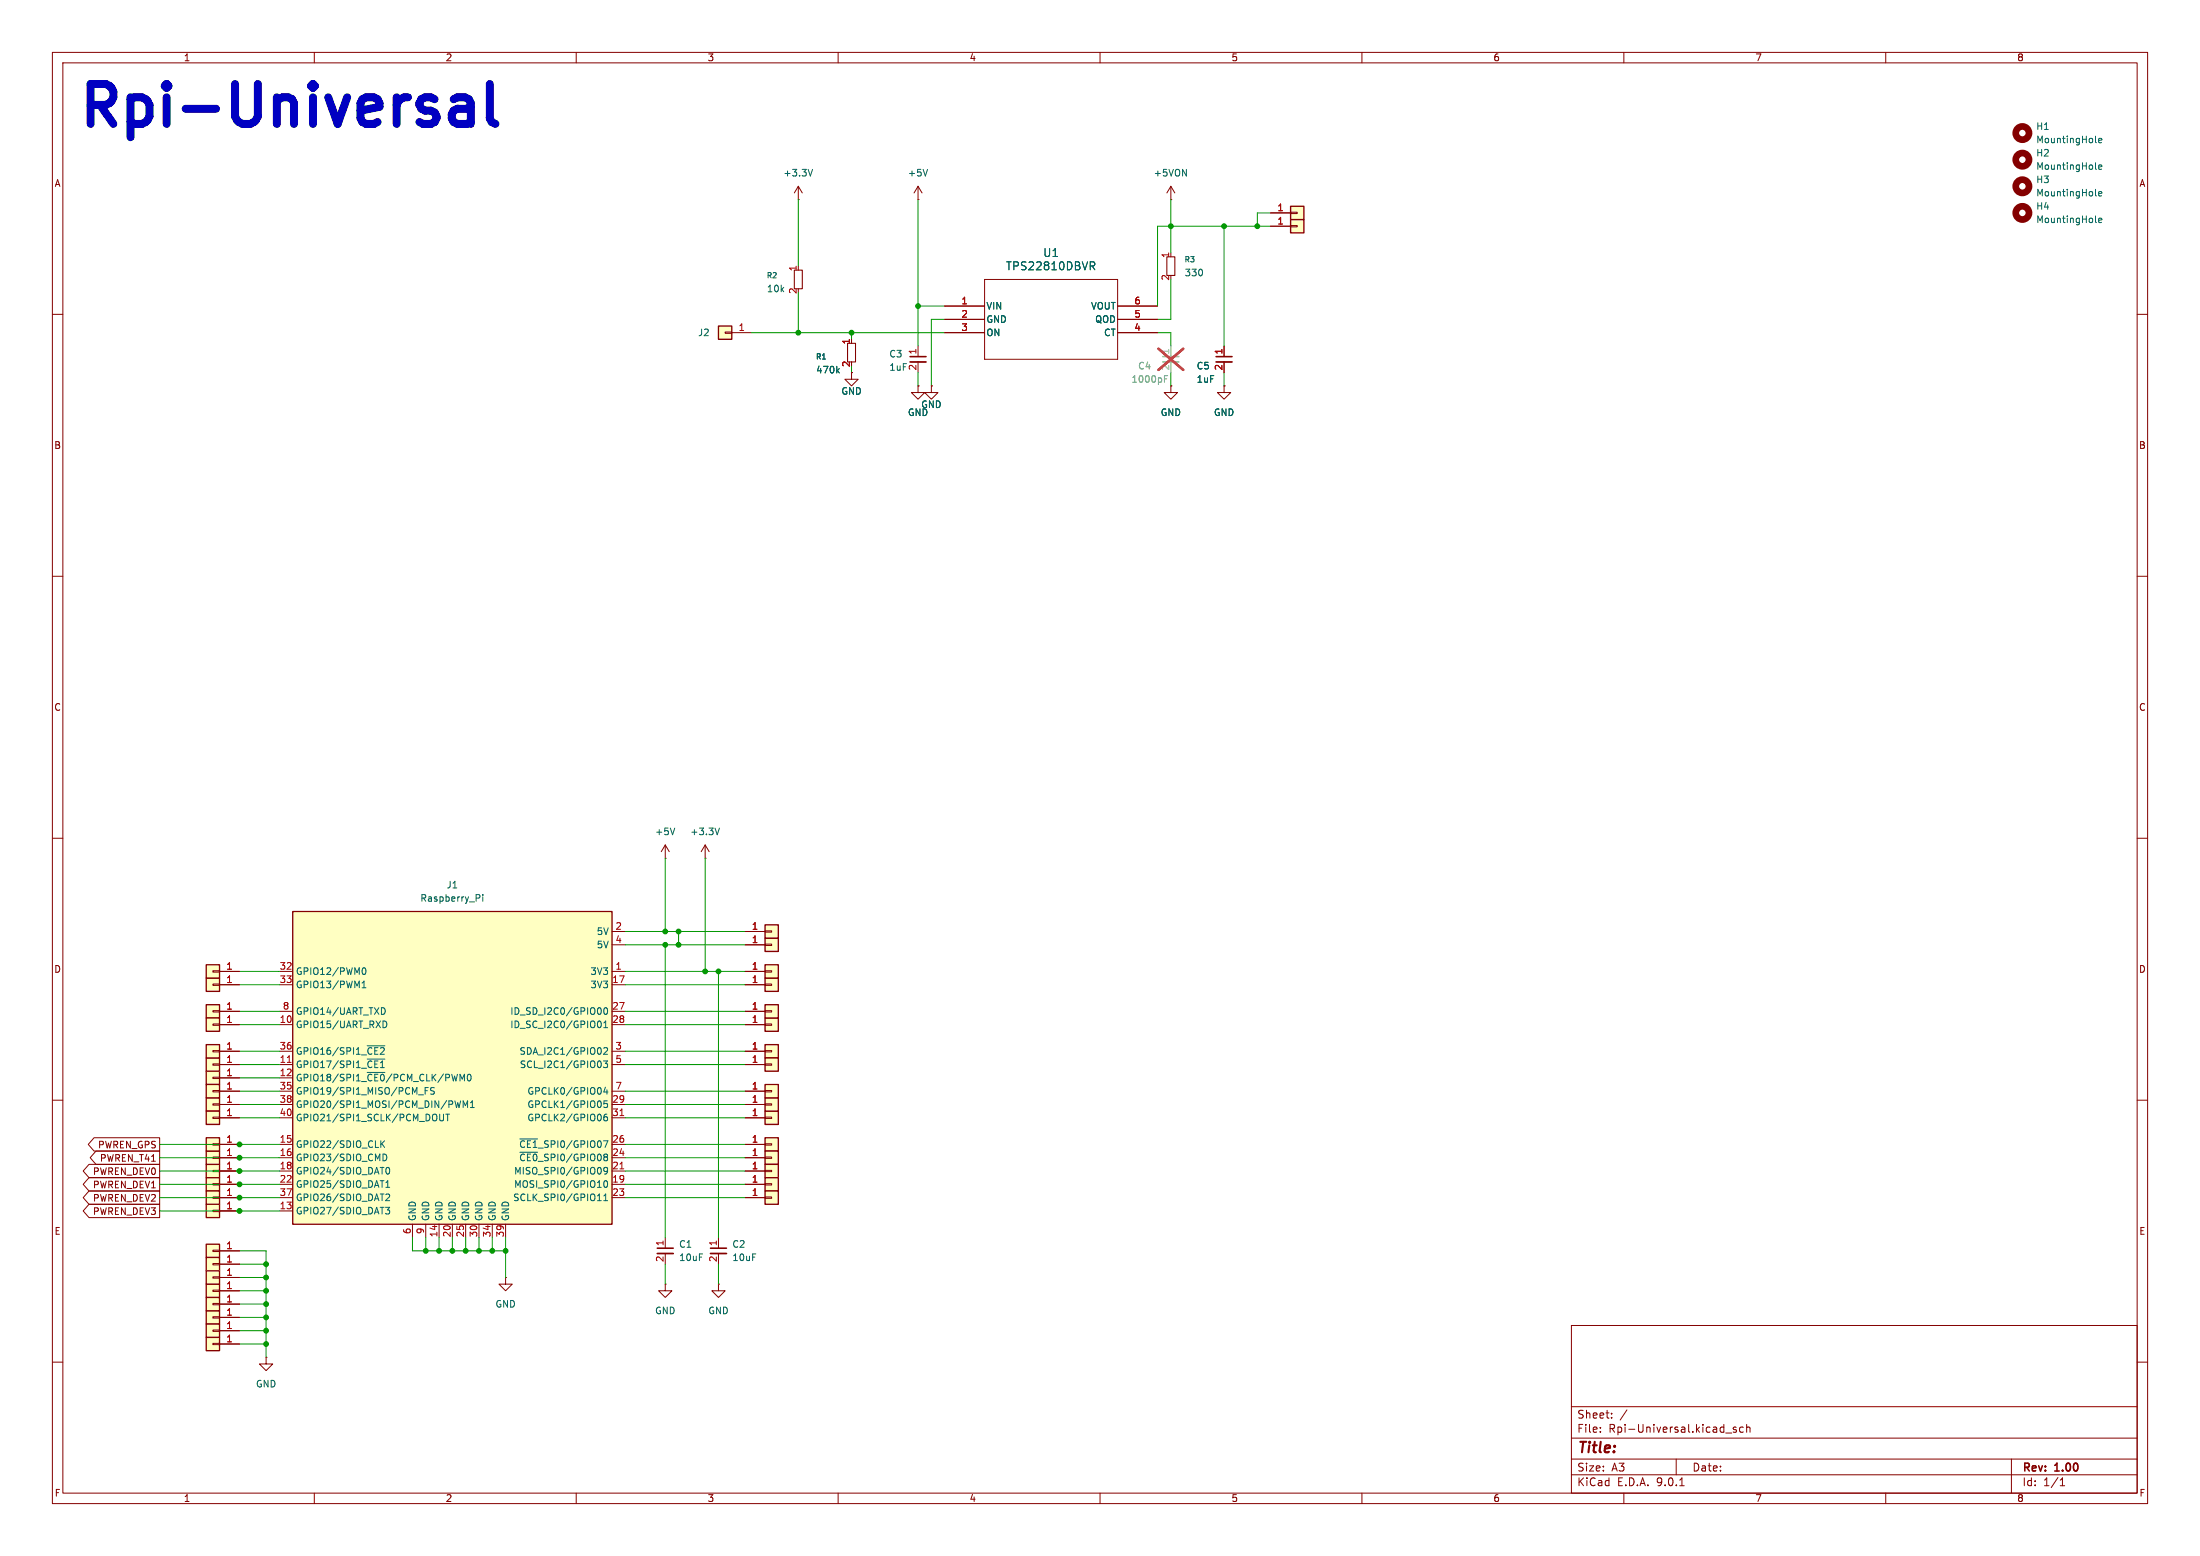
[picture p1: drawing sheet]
<svg xmlns="http://www.w3.org/2000/svg" width="420mm" height="297mm" viewBox="0 0 420 297" stroke-linecap="round" stroke-linejoin="round" font-family="sans-serif">
<g fill="none" stroke="#840000" stroke-width=".19">
<path d="M10 10h400v277h-400zM12 12h396v273h-396zM60 10v2M110 10v2M160 10v2M210 10v2M260 10v2M310 10v2M360 10v2M10 60h2M408 60h2M10 110h2"/>
<path d="M408 110h2M10 160h2M408 160h2M10 210h2M408 210h2M137.2 236.2v2.1M137.2 239.3v2M300 253h108v32h-108zM10 260h2M300 278.5h108M300 274.5h108M300 268.5h108"/>
<path d="M305.5 273.2v.2M305.5 272.5v.1M307.7 270.5v.2M307.7 269.8v.1M310.6 269.1l-1.3 1.9M320 278.5v3M329.4 273.5h1.2M331.4 272.5l-.3-.1-.2 .2v.2l.5 .2v.3h-.5M332.8 272.5l-.4-.1-.3 .3 .1 .6h.6M333.4 272.5l.3-.1 .3 .1 .1 .9M333.4 271.9v1.5M384 278.5v6.5"/>
<path d="M408 260h2M60 285v2M110 285v2M160 285v2M210 285v2M260 285v2M300 281.5h108M310 285v2M320.7 283.6h.8M360 285v2M393.3 283.6h.9M393.3 282.5l.4-.4v1.5"/>
</g>
<path d="M135.6 238.3h3.1" fill="none" stroke="#840000" stroke-width=".3"/>
<path d="M135.6 239.3h3.1" fill="none" stroke="#840000" stroke-width=".33"/>
<path d="M146 186.7h2.6v2.5h-2.6z" fill="#ffffc2"/>
<path d="M146 186.7h2.6v2.5h-2.6z" fill="none" stroke="#840000" stroke-width=".25"/>
<path d="M142.2 188h3.8M146 187.8h1.3v.3h-1.3z" fill="none" stroke="#840000" stroke-width=".19"/>
<path d="M146 199.4h2.6v2.5h-2.6z" fill="#ffffc2"/>
<path d="M146 199.4h2.6v2.5h-2.6z" fill="none" stroke="#840000" stroke-width=".25"/>
<path d="M142.2 200.7h3.8M146 200.5h1.3v.3h-1.3z" fill="none" stroke="#840000" stroke-width=".19"/>
<path d="M146 194.3h2.6v2.6h-2.6z" fill="#ffffc2"/>
<path d="M146 194.3h2.6v2.6h-2.6z" fill="none" stroke="#840000" stroke-width=".25"/>
<path d="M142.2 195.6h3.8M146 195.5h1.3v.2h-1.3z" fill="none" stroke="#840000" stroke-width=".19"/>
<path d="M146 191.8h2.6v2.5h-2.6z" fill="#ffffc2"/>
<path d="M146 191.8h2.6v2.5h-2.6z" fill="none" stroke="#840000" stroke-width=".25"/>
<path d="M142.2 193h3.8M146 192.9h1.3v.3h-1.3z" fill="none" stroke="#840000" stroke-width=".19"/>
<path d="M146 217.2h2.6v2.5h-2.6z" fill="#ffffc2"/>
<path d="M146 217.2h2.6v2.5h-2.6z" fill="none" stroke="#840000" stroke-width=".25"/>
<path d="M142.2 218.4h3.8M146 218.3h1.3v.3h-1.3z" fill="none" stroke="#840000" stroke-width=".19"/>
<path d="M146 219.7h2.6v2.5h-2.6z" fill="#ffffc2"/>
<path d="M146 219.7h2.6v2.5h-2.6z" fill="none" stroke="#840000" stroke-width=".25"/>
<path d="M142.2 221h3.8M146 220.9h1.3v.2h-1.3z" fill="none" stroke="#840000" stroke-width=".19"/>
<path d="M146 212.1h2.6v2.5h-2.6z" fill="#ffffc2"/>
<path d="M146 212.1h2.6v2.5h-2.6z" fill="none" stroke="#840000" stroke-width=".25"/>
<path d="M142.2 213.4h3.8M146 213.2h1.3v.3h-1.3z" fill="none" stroke="#840000" stroke-width=".19"/>
<path d="M146 222.2h2.6v2.6h-2.6z" fill="#ffffc2"/>
<path d="M146 222.2h2.6v2.6h-2.6z" fill="none" stroke="#840000" stroke-width=".25"/>
<path d="M142.2 223.5h3.8M146 223.4h1.3v.2h-1.3z" fill="none" stroke="#840000" stroke-width=".19"/>
<path d="M146 224.8h2.6v2.5h-2.6z" fill="#ffffc2"/>
<path d="M146 224.8h2.6v2.5h-2.6z" fill="none" stroke="#840000" stroke-width=".25"/>
<path d="M142.2 226.1h3.8M146 225.9h1.3v.3h-1.3z" fill="none" stroke="#840000" stroke-width=".19"/>
<path d="M146 227.3h2.6v2.6h-2.6z" fill="#ffffc2"/>
<path d="M146 227.3h2.6v2.6h-2.6z" fill="none" stroke="#840000" stroke-width=".25"/>
<path d="M142.2 228.6h3.8M146 228.5h1.3v.2h-1.3z" fill="none" stroke="#840000" stroke-width=".19"/>
<path d="M146 184.2h2.6v2.5h-2.6z" fill="#ffffc2"/>
<path d="M146 184.2h2.6v2.5h-2.6z" fill="none" stroke="#840000" stroke-width=".25"/>
<path d="M142.2 185.4h3.8M146 185.3h1.3v.2h-1.3z" fill="none" stroke="#840000" stroke-width=".19"/>
<path d="M146 201.9h2.6v2.6h-2.6z" fill="#ffffc2"/>
<path d="M146 201.9h2.6v2.6h-2.6z" fill="none" stroke="#840000" stroke-width=".25"/>
<path d="M142.2 203.2h3.8M146 203.1h1.3v.2h-1.3z" fill="none" stroke="#840000" stroke-width=".19"/>
<path d="M146 209.6h2.6v2.5h-2.6z" fill="#ffffc2"/>
<path d="M146 209.6h2.6v2.5h-2.6z" fill="none" stroke="#840000" stroke-width=".25"/>
<path d="M142.2 210.8h3.8M146 210.7h1.3v.2h-1.3z" fill="none" stroke="#840000" stroke-width=".19"/>
<path d="M146 207h2.6v2.6h-2.6z" fill="#ffffc2"/>
<path d="M146 207h2.6v2.6h-2.6z" fill="none" stroke="#840000" stroke-width=".25"/>
<path d="M142.2 208.3h3.8M146 208.2h1.3v.2h-1.3z" fill="none" stroke="#840000" stroke-width=".19"/>
<path d="M146 179.1h2.6v2.5h-2.6z" fill="#ffffc2"/>
<path d="M146 179.1h2.6v2.5h-2.6z" fill="none" stroke="#840000" stroke-width=".25"/>
<g fill="none" stroke="#840000" stroke-width=".19">
<path d="M152.4 38.1h.1M152.4 35.6l-.8 1.2M152.4 35.6l.8 1.2M152.4 35.6v2.5M175.3 38.1h.1M175.3 35.6v2.5M175.3 35.6l-.8 1.2M175.3 35.6l.7 1.2M223.5 38.1h.1M223.5 35.6l-.7 1.2M223.5 35.6l.8 1.2M223.5 35.6v2.5"/>
<path d="M180.3 58.4h7.7M188 53.3h25.4v15.3h-25.4zM213.4 58.4h7.6M162.6 71.1v1.3h1.2l-1.2 1.3-1.3-1.3h1.3M162.6 71.1h.1M175.3 73.7v1.2h1.2l-1.2 1.3-1.3-1.3h1.3M175.3 73.7h.1M175.3 66v2.1M175.3 69.1v2M177.8 73.7v1.2h1.3l-1.3 1.3-1.3-1.3h1.3M177.8 73.7h.1M180.3 61h7.7"/>
<path d="M180.3 63.5h7.7M213.4 61h7.6M213.4 63.5h7.6M142.2 180.3h3.8M146 180.2h1.3v.3h-1.3zM96.5 243.8v1.3h1.3l-1.3 1.3-1.3-1.3h1.3M96.5 243.8h.1M127 245.1v1.3h1.3l-1.3 1.2-1.3-1.2h1.3M127 245.1h.1M137.2 245.1v1.3h1.2l-1.2 1.2-1.3-1.2h1.3M137.2 245.1h.1"/>
</g>
<path d="M222.8 49h1.5v3.6h-1.5zM161.8 65.5h1.5v3.6h-1.5z" fill="none" stroke="#840000" stroke-width=".2"/>
<path d="M222 68.1h3" fill="none" stroke="#a1a1a1" stroke-width=".3"/>
<path d="M222 69.1h3" fill="none" stroke="#a1a1a1" stroke-width=".33"/>
<path d="M223.5 66v2.1M223.5 69.1v2" fill="none" stroke="#a1a1a1" stroke-width=".19"/>
<path d="M222.3 72.3h.4M222.3 71.7h.6" fill="none" stroke="#989898" stroke-width=".19"/>
<path d="M221.2 66.6l4.7 4M225.9 66.6l-4.7 4" fill="none" stroke="#e12e31" stroke-width=".46"/>
<path d="M173.7 68.1h3.1" fill="none" stroke="#840000" stroke-width=".3"/>
<path d="M173.7 69.1h3.1" fill="none" stroke="#840000" stroke-width=".33"/>
<path d="M155.1 32.3l-.4 1.3M177.1 32.3l-.4 1.3M208.1 50h.6l.3 .3-.1 .4-.8 .1M208.5 50.8l.5 .7M159.9 70.7l.3 .5M160.2 70.3l-.5 .5" fill="none" stroke="#006464" stroke-width=".19"/>
<path d="M39.4 229.9h2.5v2.5h-2.5z" fill="#ffffc2"/>
<path d="M39.4 229.9h2.5v2.5h-2.5z" fill="none" stroke="#840000" stroke-width=".25"/>
<path d="M40.6 231h1.3v.3h-1.3zM41.9 231.1h3.8" fill="none" stroke="#840000" stroke-width=".19"/>
<g fill="none" stroke="#840000" stroke-width="1.3">
<circle cx="386.1" cy="35.6" r="1.27"/>
<circle cx="386.1" cy="25.4" r="1.27"/>
<circle cx="386.1" cy="30.5" r="1.27"/>
<circle cx="386.1" cy="40.6" r="1.27"/>
</g>
<path d="M400 32.1l.2 .2M400 27.1l.2 .1M400 37.2l.2 .2M400.6 31.9l.6-.1v-.3h-.4l-.2 .2 .1 .6h.5M400.6 26.8l.6-.1v-.2l-.4-.1-.2 .2 .1 .6h.5M400.6 37l.6-.1v-.3h-.4l-.2 .1 .1 .6h.5M400 42.3l.2 .2M400.6 42.1l.6-.2v-.2l-.4-.1-.2 .2 .1 .6h.5" fill="none" stroke="#006464" stroke-width=".19"/>
<path d="M246.4 39.4h2.5v2.5h-2.5z" fill="#ffffc2"/>
<path d="M246.4 39.4h2.5v2.5h-2.5z" fill="none" stroke="#840000" stroke-width=".25"/>
<path d="M242.6 40.6h3.8M246.4 40.5h1.2v.3h-1.2z" fill="none" stroke="#840000" stroke-width=".19"/>
<path d="M246.4 41.9h2.5v2.6h-2.5z" fill="#ffffc2"/>
<path d="M246.4 41.9h2.5v2.6h-2.5z" fill="none" stroke="#840000" stroke-width=".25"/>
<path d="M242.6 43.2h3.8M246.4 43.1h1.2v.2h-1.2zM223.5 73.7v1.2h1.3l-1.3 1.3-1.3-1.3h1.3M223.5 73.7h.1M233.7 73.7v1.2h1.2l-1.2 1.3-1.3-1.3h1.3M233.7 73.7h.1M233.7 66v2.1M233.7 69.1v2" fill="none" stroke="#840000" stroke-width=".19"/>
<path d="M232.2 68.1h3" fill="none" stroke="#840000" stroke-width=".3"/>
<path d="M232.2 69.1h3" fill="none" stroke="#840000" stroke-width=".33"/>
<path d="M39.4 222.2h2.5v2.6h-2.5z" fill="#ffffc2"/>
<path d="M39.4 222.2h2.5v2.6h-2.5z" fill="none" stroke="#840000" stroke-width=".25"/>
<path d="M40.6 223.4h1.3v.2h-1.3zM41.9 223.5h3.8" fill="none" stroke="#840000" stroke-width=".19"/>
<path d="M39.4 219.7h2.5v2.5h-2.5z" fill="#ffffc2"/>
<path d="M39.4 219.7h2.5v2.5h-2.5z" fill="none" stroke="#840000" stroke-width=".25"/>
<path d="M40.6 220.9h1.3v.2h-1.3zM41.9 221h3.8" fill="none" stroke="#840000" stroke-width=".19"/>
<path d="M39.4 217.2h2.5v2.5h-2.5z" fill="#ffffc2"/>
<path d="M39.4 217.2h2.5v2.5h-2.5z" fill="none" stroke="#840000" stroke-width=".25"/>
<path d="M40.6 218.3h1.3v.3h-1.3zM41.9 218.4h3.8" fill="none" stroke="#840000" stroke-width=".19"/>
<path d="M39.4 224.8h2.5v2.5h-2.5z" fill="#ffffc2"/>
<path d="M39.4 224.8h2.5v2.5h-2.5z" fill="none" stroke="#840000" stroke-width=".25"/>
<path d="M40.6 225.9h1.3v.3h-1.3zM41.9 226.1h3.8" fill="none" stroke="#840000" stroke-width=".19"/>
<path d="M39.4 227.3h2.5v2.6h-2.5z" fill="#ffffc2"/>
<path d="M39.4 227.3h2.5v2.6h-2.5z" fill="none" stroke="#840000" stroke-width=".25"/>
<path d="M40.6 228.5h1.3v.2h-1.3zM41.9 228.6h3.8M127 236.2v2.1M127 239.3v2" fill="none" stroke="#840000" stroke-width=".19"/>
<path d="M125.5 238.3h3" fill="none" stroke="#840000" stroke-width=".3"/>
<path d="M125.5 239.3h3" fill="none" stroke="#840000" stroke-width=".33"/>
<path d="M39.4 237.5h2.5v2.5h-2.5z" fill="#ffffc2"/>
<path d="M39.4 237.5h2.5v2.5h-2.5z" fill="none" stroke="#840000" stroke-width=".25"/>
<path d="M40.6 238.6h1.3v.3h-1.3zM41.9 238.8h3.8" fill="none" stroke="#840000" stroke-width=".19"/>
<path d="M39.4 204.5h2.5v2.5h-2.5z" fill="#ffffc2"/>
<path d="M39.4 204.5h2.5v2.5h-2.5z" fill="none" stroke="#840000" stroke-width=".25"/>
<path d="M40.6 205.6h1.3v.3h-1.3zM41.9 205.7h3.8" fill="none" stroke="#840000" stroke-width=".19"/>
<path d="M39.4 209.6h2.5v2.5h-2.5z" fill="#ffffc2"/>
<path d="M39.4 209.6h2.5v2.5h-2.5z" fill="none" stroke="#840000" stroke-width=".25"/>
<path d="M40.6 210.7h1.3v.2h-1.3zM41.9 210.8h3.8" fill="none" stroke="#840000" stroke-width=".19"/>
<path d="M39.4 207h2.5v2.6h-2.5z" fill="#ffffc2"/>
<path d="M39.4 207h2.5v2.6h-2.5z" fill="none" stroke="#840000" stroke-width=".25"/>
<path d="M40.6 208.2h1.3v.2h-1.3zM41.9 208.3h3.8" fill="none" stroke="#840000" stroke-width=".19"/>
<path d="M39.4 212.1h2.5v2.5h-2.5z" fill="#ffffc2"/>
<path d="M39.4 212.1h2.5v2.5h-2.5z" fill="none" stroke="#840000" stroke-width=".25"/>
<path d="M40.6 213.2h1.3v.3h-1.3zM41.9 213.4h3.8" fill="none" stroke="#840000" stroke-width=".19"/>
<path d="M39.4 201.9h2.5v2.6h-2.5z" fill="#ffffc2"/>
<path d="M39.4 201.9h2.5v2.6h-2.5z" fill="none" stroke="#840000" stroke-width=".25"/>
<path d="M40.6 203.1h1.3v.2h-1.3zM41.9 203.2h3.8" fill="none" stroke="#840000" stroke-width=".19"/>
<path d="M39.4 199.4h2.5v2.5h-2.5z" fill="#ffffc2"/>
<path d="M39.4 199.4h2.5v2.5h-2.5z" fill="none" stroke="#840000" stroke-width=".25"/>
<path d="M40.6 200.5h1.3v.3h-1.3zM41.9 200.7h3.8" fill="none" stroke="#840000" stroke-width=".19"/>
<path d="M39.4 191.8h2.5v2.5h-2.5z" fill="#ffffc2"/>
<path d="M39.4 191.8h2.5v2.5h-2.5z" fill="none" stroke="#840000" stroke-width=".25"/>
<path d="M40.6 192.9h1.3v.3h-1.3zM41.9 193h3.8" fill="none" stroke="#840000" stroke-width=".19"/>
<path d="M39.4 194.3h2.5v2.6h-2.5z" fill="#ffffc2"/>
<path d="M39.4 194.3h2.5v2.6h-2.5z" fill="none" stroke="#840000" stroke-width=".25"/>
<path d="M40.6 195.5h1.3v.2h-1.3zM41.9 195.6h3.8" fill="none" stroke="#840000" stroke-width=".19"/>
<path d="M39.4 186.7h2.5v2.5h-2.5z" fill="#ffffc2"/>
<path d="M39.4 186.7h2.5v2.5h-2.5z" fill="none" stroke="#840000" stroke-width=".25"/>
<path d="M40.6 187.8h1.3v.3h-1.3zM41.9 188h3.8" fill="none" stroke="#840000" stroke-width=".19"/>
<path d="M55.9 174h60.9v59.7h-60.9z" fill="#ffffc2"/>
<path d="M55.9 174h60.9v59.7h-60.9z" fill="none" stroke="#840000" stroke-width=".25"/>
<g fill="none" stroke="#840000" stroke-width=".19">
<path d="M116.8 177.8h2.6M53.3 185.4h2.6M53.3 188h2.6M53.3 193h2.6M53.3 195.6h2.6M116.8 185.4h2.6M116.8 188h2.6M116.8 193h2.6M116.8 195.6h2.6M116.8 180.3h2.6M53.3 200.7h2.6M53.3 203.2h2.6"/>
<path d="M53.3 205.7h2.6M53.3 208.3h2.6M53.3 210.8h2.6M53.3 213.4h2.6M53.3 218.4h2.6M116.8 200.7h2.6M116.8 203.2h2.6M116.8 208.3h2.6M116.8 210.8h2.6M116.8 213.4h2.6M116.8 218.4h2.6M53.3 221h2.6"/>
<path d="M53.3 223.5h2.6M53.3 226.1h2.6M53.3 228.6h2.6M53.3 231.1h2.6M78.7 233.7v2.5M81.3 233.7v2.5M83.8 233.7v2.5M86.4 233.7v2.5M88.9 233.7v2.5M91.4 233.7v2.5M94 233.7v2.5M96.5 233.7v2.5"/>
<path d="M116.8 221h2.6M116.8 223.5h2.6M116.8 226.1h2.6M116.8 228.6h2.6"/>
</g>
<g fill="none" stroke="#006464" stroke-width=".19">
<path d="M90.9 170.8h.5l.2 .2-.1 .4h-.6M92.2 170.8v.1M92.2 171.2v.8M69.1 185.2l.3-.5a.68 .68 0 0 1 .5 .7 .68 .68 0 0 1-.5 .6l-.3-.5M69.1 188.5h.8M69.1 187.6l.4-.3v1.2M70.1 199.6h3.4M73.1 192.3a.68 .68 0 0 1 .4 .7 .68 .68 0 0 1-.4 .6M73.1 194.9a.64 .64 0 0 1 .8 .6 .64 .64 0 0 1-.8 .7M114.4 194.9a.68 .68 0 0 1 .4 .6 .68 .68 0 0 1-.4 .7M114.7 192.5l.1 .3-.1 .7M115.3 196.2h.7"/>
<path d="M115.3 195.3l.3-.4v1.3M115.4 192.5l.2-.2a.68 .68 0 0 1 .4 .7 .68 .68 0 0 1-.4 .6l-.3-.5zM70.1 202.2h3.4M70.1 204.7h3.4M72.7 217.7v1.3M72.9 218.3l.5 .7M73.4 217.7l-.7 .8M79.9 209h1M81.2 208.2h.4M81.8 207.6h-.6v1.3M82.9 207.7l-.5-.1-.1 .1v.4l.5 .2 .1 .3-.2 .3-.5-.1M83.9 212.7v1l.3 .2h.3l.2-.2v-1"/>
<path d="M85.1 212.7h.7M85.5 212.7v1.2M86.8 210.1l.3 1.3 .3-.9 .2 .9 .3-1.3M88.4 211.4v-1.3l.4 .9 .5-.9v1.3M89.3 205.2l.2-.2a.68 .68 0 0 1 .4 .7 .68 .68 0 0 1-.4 .6l-.3-.5zM89.8 211.4h.7M89.8 210.5l.4-.4v1.3M99.2 217.4h3.4M99.2 219.9h3.4M114.7 202.8v.7M115.2 202.5h.8l-.4 .5 .3 .1v.6l-.2 .1-.5-.1M115.3 200.1l.4-.1 .3 .3-.8 .9h.8"/>
<path d="M115.6 207.5l-.3 .9h.8M115.9 212.7h-.4a.86 .86 0 0 0 0 1.2l.4-.1 .1-.4-.3-.2h-.3l-.1 .2M115.9 208v.9M115.9 210.1h-.6v.6l.1-.1 .5 .1 .1 .2-.1 .4-.2 .1-.4-.1M73.1 220.3a.64 .64 0 0 1 .8 .6 .64 .64 0 0 1-.8 .7M73.6 230.4h.8l-.4 .5 .3 .2v.5l-.2 .1-.5-.1M73.7 228l.4-.1 .3 .4-.8 .9h.8M73.7 226.6h.7M73.7 225.7l.3-.3v1.2M73.8 223l.2-.2a.68 .68 0 0 1 .4 .7 .68 .68 0 0 1-.4 .6l-.3-.5zM114.1 229.2h.7M115.3 229.2h.7"/>
<path d="M115.3 228.3l.3-.4v1.3M115.4 225.5l.2-.1a.68 .68 0 0 1 .4 .6 .68 .68 0 0 1-.4 .6l-.3-.4zM116 223.4l-.3 .2h-.3l-.1-.2v-.3l.2-.3h.2l.3 .3a.84 .84 0 0 1-.4 1h-.2"/>
</g>
<path d="M54.9 202.8h.7M118.4 212.9h.7M118.4 223.1h.7" fill="none" stroke="#a90000" stroke-width=".19"/>
<path d="M39.4 184.2h2.5v2.5h-2.5z" fill="#ffffc2"/>
<path d="M39.4 184.2h2.5v2.5h-2.5z" fill="none" stroke="#840000" stroke-width=".25"/>
<path d="M40.6 185.3h1.3v.2h-1.3zM41.9 185.4h3.8" fill="none" stroke="#840000" stroke-width=".19"/>
<path d="M146 176.5h2.6v2.6h-2.6z" fill="#ffffc2"/>
<path d="M146 176.5h2.6v2.6h-2.6z" fill="none" stroke="#840000" stroke-width=".25"/>
<path d="M142.2 177.8h3.8M146 177.7h1.3v.2h-1.3z" fill="none" stroke="#840000" stroke-width=".19"/>
<path d="M39.4 250.2h2.5v2.5h-2.5z" fill="#ffffc2"/>
<path d="M39.4 250.2h2.5v2.5h-2.5z" fill="none" stroke="#840000" stroke-width=".25"/>
<path d="M40.6 251.3h1.3v.3h-1.3zM41.9 251.5h3.8" fill="none" stroke="#840000" stroke-width=".19"/>
<path d="M39.4 255.3h2.5v2.5h-2.5z" fill="#ffffc2"/>
<path d="M39.4 255.3h2.5v2.5h-2.5z" fill="none" stroke="#840000" stroke-width=".25"/>
<path d="M40.6 256.4h1.3v.3h-1.3zM41.9 256.5h3.8" fill="none" stroke="#840000" stroke-width=".19"/>
<path d="M39.4 252.7h2.5v2.6h-2.5z" fill="#ffffc2"/>
<path d="M39.4 252.7h2.5v2.6h-2.5z" fill="none" stroke="#840000" stroke-width=".25"/>
<path d="M40.6 253.9h1.3v.2h-1.3zM41.9 254h3.8" fill="none" stroke="#840000" stroke-width=".19"/>
<path d="M39.4 247.6h2.5v2.6h-2.5z" fill="#ffffc2"/>
<path d="M39.4 247.6h2.5v2.6h-2.5z" fill="none" stroke="#840000" stroke-width=".25"/>
<path d="M40.6 248.8h1.3v.2h-1.3zM41.9 248.9h3.8M50.8 259.1v1.2h1.3l-1.3 1.3-1.3-1.3h1.3M50.8 259.1h.1" fill="none" stroke="#840000" stroke-width=".19"/>
<path d="M39.4 245.1h2.5v2.5h-2.5z" fill="#ffffc2"/>
<path d="M39.4 245.1h2.5v2.5h-2.5z" fill="none" stroke="#840000" stroke-width=".25"/>
<path d="M40.6 246.3h1.3v.2h-1.3zM41.9 246.4h3.8" fill="none" stroke="#840000" stroke-width=".19"/>
<path d="M39.4 240h2.5v2.6h-2.5z" fill="#ffffc2"/>
<path d="M39.4 240h2.5v2.6h-2.5z" fill="none" stroke="#840000" stroke-width=".25"/>
<path d="M127 163.8h.1M127 161.3l-.8 1.3M127 161.3l.8 1.3M127 161.3v2.5M134.6 163.8h.1M134.6 161.3l-.7 1.3M134.6 161.3l.8 1.3M134.6 161.3v2.5M40.6 241.2h1.3v.2h-1.3zM41.9 241.3h3.8" fill="none" stroke="#840000" stroke-width=".19"/>
<path d="M128.8 158.1l-.4 1.2M137.3 158.1l-.4 1.2" fill="none" stroke="#006464" stroke-width=".19"/>
<path d="M137.2 62.2h2.5v2.6h-2.5z" fill="#ffffc2"/>
<path d="M137.2 62.2h2.5v2.6h-2.5z" fill="none" stroke="#840000" stroke-width=".25"/>
<path d="M138.4 63.4h1.3v.2h-1.3zM139.7 63.5h3.8" fill="none" stroke="#840000" stroke-width=".19"/>
<path d="M39.4 242.6h2.5v2.5h-2.5z" fill="#ffffc2"/>
<path d="M39.4 242.6h2.5v2.5h-2.5z" fill="none" stroke="#840000" stroke-width=".25"/>
<g fill="none" stroke="#840000" stroke-width=".19">
<path d="M180.3 58.4h7.7M213.4 58.4h7.6M242.6 43.2h3.8M242.6 40.6h3.8M162.6 71.1h.1M175.3 73.7h.1M177.8 73.7h.1M180.3 61h7.7M180.3 63.5h7.7M213.4 61h7.6M213.4 63.5h7.6M223.5 73.7h.1"/>
<path d="M233.7 73.7h.1M233.7 66v2.1M233.7 69.1v2M142.2 177.8h3.8M41.9 185.4h3.8M41.9 193h3.8M41.9 195.6h3.8M41.9 188h3.8M142.2 185.4h3.8M142.2 193h3.8M142.2 195.6h3.8M142.2 188h3.8"/>
<path d="M142.2 180.3h3.8M18 217.2h12.5v2.5h-12.5l-1.2-1.3zM18.3 219.7h12.2v2.6h-12.2l-1.1-1.3zM41.9 208.3h3.8M41.9 210.8h3.8M41.9 203.2h3.8M41.9 213.4h3.8M41.9 218.4h3.8M41.9 200.7h3.8M41.9 205.7h3.8M142.2 208.3h3.8M142.2 210.8h3.8"/>
<path d="M142.2 203.2h3.8M142.2 213.4h3.8M142.2 218.4h3.8M142.2 200.7h3.8M17 224.8h13.5v2.5h-13.5l-1.1-1.2zM17 227.3h13.5v2.6h-13.5l-1.1-1.3zM17 229.9h13.5v2.5h-13.5l-1.1-1.3zM17 222.2h13.5v2.6h-13.5l-1.1-1.3zM41.9 228.6h3.8M41.9 226.1h3.8M41.9 223.5h3.8M41.9 221h3.8"/>
<path d="M41.9 238.8h3.8M41.9 231.1h3.8M142.2 228.6h3.8M142.2 226.1h3.8M142.2 223.5h3.8M142.2 221h3.8M40.6 243.7h1.3v.3h-1.3zM41.9 243.8h3.8M41.9 241.3h3.8M41.9 246.4h3.8M41.9 251.5h3.8M41.9 256.5h3.8"/>
<path d="M41.9 254h3.8M41.9 248.9h3.8"/>
</g>
<path d="M151.6 51.6h1.6v3.5h-1.6z" fill="none" stroke="#840000" stroke-width=".2"/>
<g fill="none" stroke="#009600" stroke-width=".19">
<path d="M152.4 38.1v12.7M175.3 38.1v27.9M223.5 38.1v10.2M152.4 55.9v7.6M175.3 58.4h5M223.5 53.3v7.7h-2.5M233.7 43.2v22.8M242.6 40.6h-2.6v2.6M242.6 43.2h-21.6v15.2M143.5 63.5h36.8M162.6 63.5v1.3M162.6 69.9v1.2"/>
<path d="M175.3 71.1v2.6M180.3 61h-2.5v12.7M221 63.5h2.5v2.5M223.5 71.1v2.6M233.7 71.1v2.6M119.4 177.8h22.8M127 163.8v14M129.5 177.8v2.5M134.6 163.8v21.6M45.7 185.4h7.6M45.7 195.6h7.6M45.7 188h7.6"/>
<path d="M45.7 193h7.6M119.4 185.4h22.8M119.4 195.6h22.8M119.4 180.3h22.8M119.4 188h22.8M119.4 193h22.8M127 180.3v55.9M137.2 185.4v50.8M30.5 218.4h22.8M45.7 205.7h7.6M45.7 200.7h7.6M45.7 203.2h7.6"/>
<path d="M45.7 213.4h7.6M45.7 208.3h7.6M45.7 210.8h7.6M119.4 218.4h22.8M119.4 200.7h22.8M119.4 203.2h22.8M119.4 213.4h22.8M119.4 208.3h22.8M119.4 210.8h22.8M30.5 221h22.8M30.5 223.5h22.8M30.5 226.1h22.8"/>
<path d="M30.5 228.6h22.8M30.5 231.1h22.8M45.7 238.8h5.1v20.3M78.7 236.2v2.6h17.8M81.3 236.2v2.6M83.8 236.2v2.6M86.4 236.2v2.6M88.9 236.2v2.6M91.4 236.2v2.6M94 236.2v2.6M96.5 236.2v7.6M119.4 221h22.8"/>
<path d="M119.4 223.5h22.8M119.4 226.1h22.8M119.4 228.6h22.8M45.7 248.9h5.1M45.7 254h5.1M45.7 256.5h5.1M45.7 243.8h5.1M45.7 241.3h5.1M45.7 246.4h5.1M45.7 251.5h5.1M127 241.3v3.8M137.2 241.3v3.8"/>
</g>
<path d="M21.3 16.8l-.4-.4-.7-.4h-2.9v7.7M31.8 16l-.4 .4 .4 .4M31.8 16l.4 .4-.4 .4M31.8 16v.8M44.9 16v6.2M49.2 16v6.2M59.7 16l-.3 .4 .3 .4M59.7 16l.4 .4-.4 .4M59.7 16v.8M86.6 18.9l.7-.3h1.5l.7 .3 .4 .8v4M93.5 16v6.6l.4 .7 .7 .4M89.9 20.4l-.8 .4h-1.8a1.5 1.5 0 0 0-1.1 1.4 1.5 1.5 0 0 0 1.1 1.5h1.8l.8-.4" fill="none" stroke="#0000c2" stroke-width="1.5"/>
<path d="M208.1 50h.6l.3 .3-.1 .4-.8 .1M208.5 50.8l.5 .7M159.9 70.7l.3 .5M160.2 70.3l-.5 .5" fill="none" stroke="#006464" stroke-width=".19"/>
<path d="M222.3 72.3h.4M222.3 71.7h.6" fill="none" stroke="#989898" stroke-width=".19"/>
<path d="M223.5 66v2.1M223.5 69.1v2" fill="none" stroke="#a1a1a1" stroke-width=".19"/>
<path d="M221.2 66.6l4.7 4M225.9 66.6l-4.7 4" fill="none" stroke="#e12e31" stroke-width=".46"/>
<g fill="#009600" stroke="#009600" stroke-width=".19">
<circle cx="50.8" cy="256.5" r=".46"/>
<circle cx="50.8" cy="254" r=".46"/>
<circle cx="50.8" cy="243.8" r=".46"/>
<circle cx="50.8" cy="241.3" r=".46"/>
<circle cx="50.8" cy="246.4" r=".46"/>
<circle cx="50.8" cy="251.5" r=".46"/>
<circle cx="50.8" cy="248.9" r=".46"/>
<circle cx="137.2" cy="185.4" r=".46"/>
<circle cx="134.6" cy="185.4" r=".46"/>
<circle cx="127" cy="177.8" r=".46"/>
<circle cx="129.5" cy="177.8" r=".46"/>
<circle cx="152.4" cy="63.5" r=".46"/>
<circle cx="86.4" cy="238.8" r=".46"/>
<circle cx="83.8" cy="238.8" r=".46"/>
<circle cx="91.4" cy="238.8" r=".46"/>
<circle cx="88.9" cy="238.8" r=".46"/>
<circle cx="81.3" cy="238.8" r=".46"/>
<circle cx="175.3" cy="58.4" r=".46"/>
<circle cx="162.6" cy="63.5" r=".46"/>
<circle cx="94" cy="238.8" r=".46"/>
<circle cx="96.5" cy="238.8" r=".46"/>
<circle cx="129.5" cy="180.3" r=".46"/>
<circle cx="127" cy="180.3" r=".46"/>
<circle cx="45.7" cy="221" r=".46"/>
<circle cx="45.7" cy="218.4" r=".46"/>
<circle cx="45.7" cy="223.5" r=".46"/>
<circle cx="45.7" cy="228.6" r=".46"/>
<circle cx="45.7" cy="231.1" r=".46"/>
<circle cx="45.7" cy="226.1" r=".46"/>
<circle cx="223.5" cy="43.2" r=".46"/>
<circle cx="233.7" cy="43.2" r=".46"/>
<circle cx="240" cy="43.2" r=".46"/>
</g>
<text font-size="10.6" fill="#0000c2" x="14.5" y="27.9">Rpi-Universal</text>
<text font-size="2.8" fill="#840000" x="301" y="277.9">Title:</text>
<g font-size="2.1" fill="#006464">
<text x="191.9" y="51.8">TPS22810DBVR</text>
<text x="199.1" y="49.3">U1</text>
</g>
<g font-size="2.1" fill="#840000">
<text x="301" y="273.7">File:</text>
<text x="301" y="271">Sheet:</text>
<text x="307.1" y="273.7">Rpi-Universal.kicad_sch</text>
<text x="301" y="281.1">Size:</text>
<text x="307.6" y="281.1">A3</text>
<text x="323" y="281.1">Date:</text>
<text x="386" y="281.3">Rev:</text>
<text x="392.4" y="281.3">1.00</text>
<text x="301" y="283.9">KiCad</text>
<text x="308.7" y="283.9">E.D.A.</text>
<text x="316.3" y="283.9">9.0.1</text>
<text x="386" y="283.9">Id:</text>
<text x="390.1" y="283.9">1/1</text>
</g>
<g font-size="1.8" fill="#840000">
<text x="35" y="11.9">1</text>
<text x="85" y="11.9">2</text>
<text x="135" y="11.9">3</text>
<text x="185" y="11.9">4</text>
<text x="235" y="11.9">5</text>
<text x="285" y="11.9">6</text>
<text x="335" y="11.9">7</text>
<text x="385" y="11.9">8</text>
<text x="10.3" y="35.9">A</text>
<text x="408.3" y="35.9">A</text>
<text x="10.3" y="85.9">B</text>
<text x="408.2" y="85.9">B</text>
<text x="10.3" y="135.9">C</text>
<text x="408.2" y="135.9">C</text>
<text x="10.3" y="185.9">D</text>
<text x="408.2" y="185.9">D</text>
<text x="18.6" y="219.4">PWREN_GPS</text>
<text x="19" y="221.9">PWREN_T41</text>
<text x="17.6" y="227">PWREN_DEV1</text>
<text x="17.6" y="224.5">PWREN_DEV0</text>
<text x="17.6" y="229.6">PWREN_DEV2</text>
<text x="17.6" y="232.1">PWREN_DEV3</text>
<text x="10.3" y="235.9">E</text>
<text x="408.3" y="235.9">E</text>
<text x="10.3" y="285.9">F</text>
<text x="35" y="286.9">1</text>
<text x="85" y="286.9">2</text>
<text x="135" y="286.9">3</text>
<text x="185" y="286.9">4</text>
<text x="235" y="286.9">5</text>
<text x="285" y="286.9">6</text>
<text x="335" y="286.9">7</text>
<text x="385" y="286.9">8</text>
<text x="408.3" y="285.9">F</text>
</g>
<g font-size="1.8" fill="#006464">
<text x="388.6" y="25">H1</text>
<text x="388.6" y="27.5">MountingHole</text>
<text x="149.5" y="33.9">+3.3V</text>
<text x="173.2" y="33.9">+5V</text>
<text x="220.2" y="33.9">+5VON</text>
<text x="388.6" y="30.1">H2</text>
<text x="388.6" y="32.6">MountingHole</text>
<text x="388.6" y="35.2">H3</text>
<text x="388.6" y="37.7">MountingHole</text>
<text x="388.6" y="40.2">H4</text>
<text x="388.6" y="42.8">MountingHole</text>
<text x="226.1" y="52.9">330</text>
<text x="146.3" y="56">10k</text>
<text x="188.2" y="59.3">VIN</text>
<text x="208.2" y="59.3">VOUT</text>
<text x="133.2" y="64.4">J2</text>
<text x="188.2" y="61.8">GND</text>
<text x="188.2" y="64.4">ON</text>
<text x="209" y="61.8">QOD</text>
<text x="210.7" y="64.4">CT</text>
<text x="155.7" y="71.5">470k</text>
<text x="169.7" y="68.4">C3</text>
<text x="169.7" y="71">1uF</text>
<text x="228.4" y="70.7">C5</text>
<text x="160.5" y="75.5">GND</text>
<text x="228.4" y="73.3">1uF</text>
<text x="173.2" y="79.6">GND</text>
<text x="175.8" y="78.1">GND</text>
<text x="221.5" y="79.6">GND</text>
<text x="231.6" y="79.6">GND</text>
<text x="125" y="159.6">+5V</text>
<text x="131.7" y="159.6">+3.3V</text>
<text x="80.2" y="172.3">Raspberry_Pi</text>
<text x="85.2" y="169.8">J1</text>
<text x="113.8" y="178.7">5V</text>
<text x="113.8" y="181.2">5V</text>
<text x="56.4" y="186.3">GPIO12/PWM0</text>
<text x="56.4" y="188.8">GPIO13/PWM1</text>
<text x="112.6" y="186.3">3V3</text>
<text x="112.6" y="188.8">3V3</text>
<text x="56.4" y="193.9">GPIO14/UART_TXD</text>
<text x="56.4" y="196.4">GPIO15/UART_RXD</text>
<text x="97.3" y="193.9">ID_SD_I2C0/GPIO00</text>
<text x="97.3" y="196.4">ID_SC_I2C0/GPIO01</text>
<text x="56.4" y="201.5">GPIO16/SPI1_~{CE2}</text>
<text x="99.1" y="201.5">SDA_I2C1/GPIO02</text>
<text x="56.4" y="204.1">GPIO17/SPI1_~{CE1}</text>
<text x="56.4" y="206.6">GPIO18/SPI1_~{CE0}/PCM_CLK/PWM0</text>
<text x="56.4" y="209.1">GPIO19/SPI1_MISO/PCM_FS</text>
<text x="99.1" y="204.1">SCL_I2C1/GPIO03</text>
<text x="100.6" y="209.1">GPCLK0/GPIO04</text>
<text x="56.4" y="211.7">GPIO20/SPI1_MOSI/PCM_DIN/PWM1</text>
<text x="56.4" y="214.2">GPIO21/SPI1_SCLK/PCM_DOUT</text>
<text x="100.6" y="211.7">GPCLK1/GPIO05</text>
<text x="100.6" y="214.2">GPCLK2/GPIO06</text>
<text x="56.4" y="219.3">GPIO22/SDIO_CLK</text>
<text x="56.4" y="221.8">GPIO23/SDIO_CMD</text>
<text x="99" y="219.3">~{CE1}_SPI0/GPIO07</text>
<text x="99" y="221.8">~{CE0}_SPI0/GPIO08</text>
<text x="56.4" y="224.4">GPIO24/SDIO_DAT0</text>
<text x="56.4" y="226.9">GPIO25/SDIO_DAT1</text>
<text x="98" y="224.4">MISO_SPI0/GPIO09</text>
<text x="98" y="226.9">MOSI_SPI0/GPIO10</text>
<text x="56.4" y="229.5">GPIO26/SDIO_DAT2</text>
<text x="56.4" y="232">GPIO27/SDIO_DAT3</text>
<text x="79.6" y="233.2" transform="rotate(-90 79.6 233.2)">GND</text>
<text x="82.1" y="233.2" transform="rotate(-90 82.1 233.2)">GND</text>
<text x="84.7" y="233.2" transform="rotate(-90 84.7 233.2)">GND</text>
<text x="87.2" y="233.2" transform="rotate(-90 87.2 233.2)">GND</text>
<text x="89.8" y="233.2" transform="rotate(-90 89.8 233.2)">GND</text>
<text x="92.3" y="233.2" transform="rotate(-90 92.3 233.2)">GND</text>
<text x="94.8" y="233.2" transform="rotate(-90 94.8 233.2)">GND</text>
<text x="97.4" y="233.2" transform="rotate(-90 97.4 233.2)">GND</text>
<text x="97.9" y="229.5">SCLK_SPI0/GPIO11</text>
<text x="129.5" y="238.4">C1</text>
<text x="139.7" y="238.4">C2</text>
<text x="129.5" y="240.9">10uF</text>
<text x="139.7" y="240.9">10uF</text>
<text x="94.5" y="249.8">GND</text>
<text x="125" y="251.1">GND</text>
<text x="135.1" y="251.1">GND</text>
<text x="48.8" y="265">GND</text>
</g>
<g font-size="1.8" fill="#a90000">
<text x="243.8" y="40.4">1</text>
<text x="243.8" y="42.9">1</text>
<text x="152.1" y="51.9" transform="rotate(-90 152.1 51.9)">1</text>
<text x="223.3" y="53.7" transform="rotate(-90 223.3 53.7)">2</text>
<text x="223.3" y="49.3" transform="rotate(-90 223.3 49.3)">1</text>
<text x="152.1" y="56.2" transform="rotate(-90 152.1 56.2)">2</text>
<text x="183.4" y="58.2">1</text>
<text x="216.5" y="58.2">6</text>
<text x="140.9" y="63.2">1</text>
<text x="162.3" y="65.9" transform="rotate(-90 162.3 65.9)">1</text>
<text x="183.4" y="60.7">2</text>
<text x="183.4" y="63.2">3</text>
<text x="216.5" y="60.7">5</text>
<text x="216.5" y="63.2">4</text>
<text x="162.3" y="70.2" transform="rotate(-90 162.3 70.2)">2</text>
<text x="175" y="70.8" transform="rotate(-90 175 70.8)">2</text>
<text x="175" y="67.8" transform="rotate(-90 175 67.8)">1</text>
<text x="233.4" y="70.8" transform="rotate(-90 233.4 70.8)">2</text>
<text x="233.4" y="67.8" transform="rotate(-90 233.4 67.8)">1</text>
<text x="117.4" y="177.5">2</text>
<text x="143.4" y="177.5">1</text>
<text x="43.1" y="185.2">1</text>
<text x="53.3" y="185.2">32</text>
<text x="117.4" y="180.1">4</text>
<text x="117.4" y="185.2">1</text>
<text x="143.4" y="185.2">1</text>
<text x="143.4" y="180.1">1</text>
<text x="43.1" y="187.7">1</text>
<text x="53.3" y="187.7">33</text>
<text x="116.8" y="187.7">17</text>
<text x="143.4" y="187.7">1</text>
<text x="43.1" y="192.8">1</text>
<text x="43.1" y="195.3">1</text>
<text x="53.3" y="195.3">10</text>
<text x="53.9" y="192.8">8</text>
<text x="116.8" y="192.8">27</text>
<text x="116.8" y="195.3">28</text>
<text x="143.4" y="195.3">1</text>
<text x="143.4" y="192.8">1</text>
<text x="43.1" y="202.9">1</text>
<text x="43.1" y="200.4">1</text>
<text x="53.3" y="200.4">36</text>
<text x="53.3" y="202.9">11</text>
<text x="117.4" y="200.4">3</text>
<text x="117.4" y="202.9">5</text>
<text x="143.4" y="200.4">1</text>
<text x="143.4" y="202.9">1</text>
<text x="43.1" y="205.5">1</text>
<text x="43.1" y="208">1</text>
<text x="53.3" y="205.5">12</text>
<text x="53.3" y="208">35</text>
<text x="117.4" y="208">7</text>
<text x="143.4" y="208">1</text>
<text x="43.1" y="210.6">1</text>
<text x="43.1" y="213.1">1</text>
<text x="53.3" y="210.6">38</text>
<text x="53.3" y="213.1">40</text>
<text x="116.8" y="210.6">29</text>
<text x="116.8" y="213.1">31</text>
<text x="143.4" y="213.1">1</text>
<text x="143.4" y="210.6">1</text>
<text x="43.1" y="220.7">1</text>
<text x="43.1" y="218.2">1</text>
<text x="53.3" y="218.2">15</text>
<text x="53.3" y="220.7">16</text>
<text x="116.8" y="218.2">26</text>
<text x="116.8" y="220.7">24</text>
<text x="143.4" y="218.2">1</text>
<text x="143.4" y="220.7">1</text>
<text x="43.1" y="223.3">1</text>
<text x="43.1" y="225.8">1</text>
<text x="53.3" y="223.3">18</text>
<text x="53.3" y="225.8">22</text>
<text x="116.8" y="223.3">21</text>
<text x="116.8" y="225.8">19</text>
<text x="143.4" y="223.3">1</text>
<text x="143.4" y="225.8">1</text>
<text x="43.1" y="230.9">1</text>
<text x="43.1" y="228.3">1</text>
<text x="53.3" y="228.3">37</text>
<text x="53.3" y="230.9">13</text>
<text x="116.8" y="228.3">23</text>
<text x="143.4" y="228.3">1</text>
<text x="43.1" y="238.5">1</text>
<text x="78.5" y="235.7" transform="rotate(-90 78.5 235.7)">6</text>
<text x="81" y="235.7" transform="rotate(-90 81 235.7)">9</text>
<text x="83.6" y="236.3" transform="rotate(-90 83.6 236.3)">14</text>
<text x="86.1" y="236.3" transform="rotate(-90 86.1 236.3)">20</text>
<text x="88.6" y="236.3" transform="rotate(-90 88.6 236.3)">25</text>
<text x="91.2" y="236.3" transform="rotate(-90 91.2 236.3)">30</text>
<text x="93.7" y="236.3" transform="rotate(-90 93.7 236.3)">34</text>
<text x="96.3" y="236.3" transform="rotate(-90 96.3 236.3)">39</text>
<text x="126.7" y="237.9" transform="rotate(-90 126.7 237.9)">1</text>
<text x="136.9" y="237.9" transform="rotate(-90 136.9 237.9)">1</text>
<text x="43.1" y="241">1</text>
<text x="43.1" y="243.6">1</text>
<text x="126.7" y="241" transform="rotate(-90 126.7 241)">2</text>
<text x="136.9" y="241" transform="rotate(-90 136.9 241)">2</text>
<text x="43.1" y="251.2">1</text>
<text x="43.1" y="248.7">1</text>
<text x="43.1" y="246.1">1</text>
<text x="43.1" y="256.3">1</text>
<text x="43.1" y="253.7">1</text>
</g>
<g font-size="1.8" fill="#989898">
<text x="217.2" y="70.7">C4</text>
<text x="215.9" y="73.3">1000pF</text>
</g>
<g font-size="1.8" fill="#aaa">
<text x="223.3" y="70.8" transform="rotate(-90 223.3 70.8)">2</text>
<text x="223.3" y="67.8" transform="rotate(-90 223.3 67.8)">1</text>
</g>
<g font-size="1.4" fill="#006464">
<text x="146.3" y="53.3">R2</text>
<text x="226" y="50.3">R3</text>
<text x="155.7" y="68.8">R1</text>
</g>
</svg>
